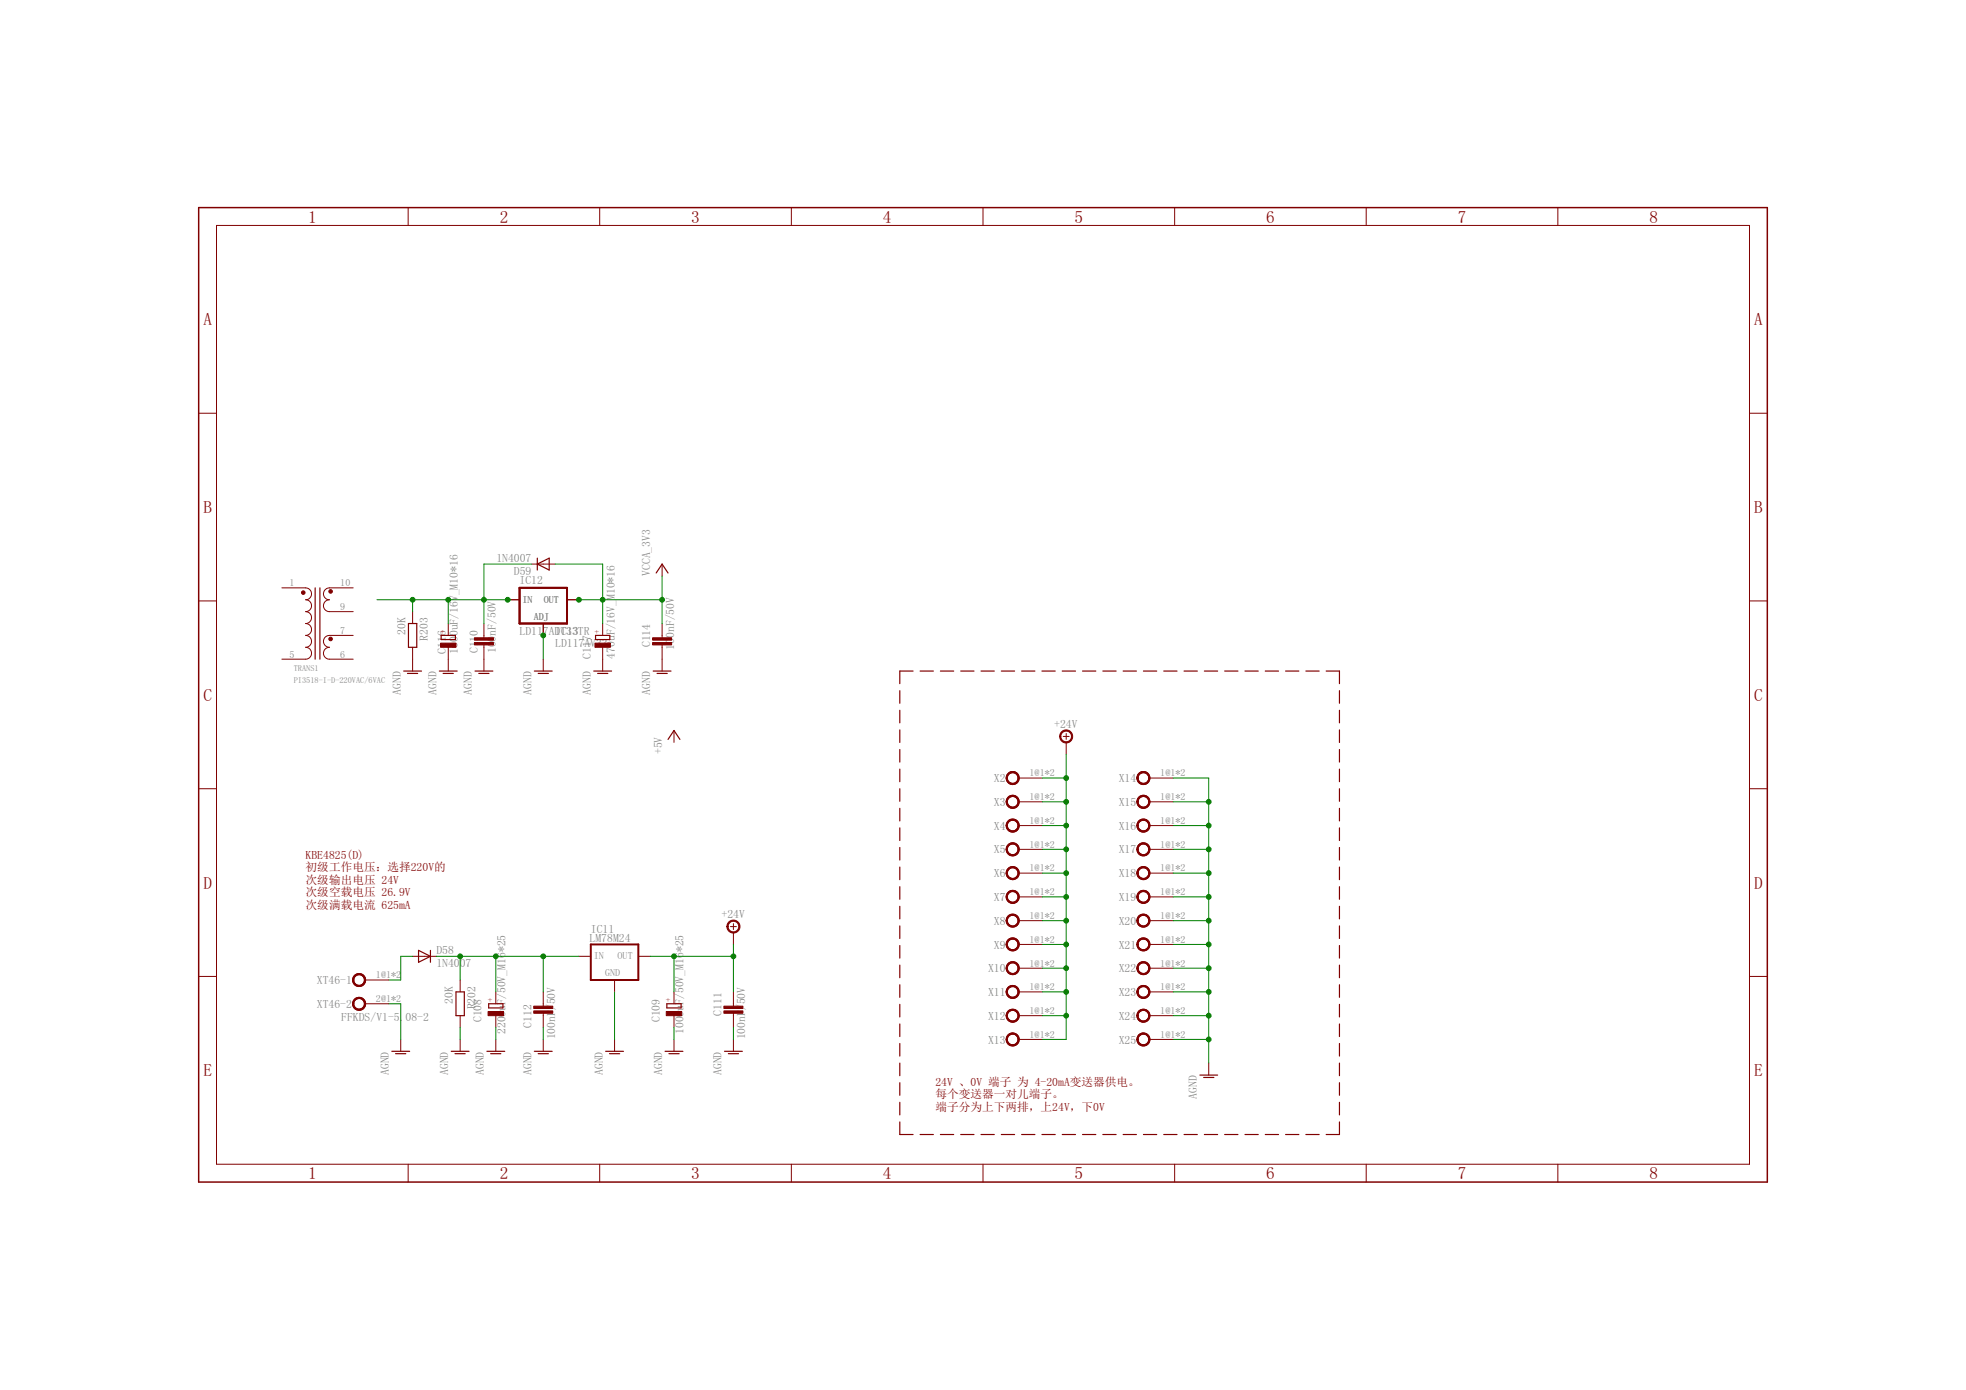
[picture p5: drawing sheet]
<svg xmlns="http://www.w3.org/2000/svg" width="420mm" height="297mm" viewBox="0 0 420 297" stroke-linecap="round" stroke-linejoin="round" font-family="sans-serif">
<g fill="none" stroke="#800000" stroke-width=".25">
<path d="M114.8 119.3v2.5M67.4 125.6v15.3M68.4 125.6v15.3M87.3 133.2h1.8v5.1h-1.8zM94.3 135.8h3v.9h-3zM114.8 120.5l2.6-1.2v2.5zM127.3 135.8h3v.9h-3zM140.2 122.4l1.3-1.9 1.3 1.9M86.3 143.4h3.8M87.1 143.9h2.2M93.9 143.4h3.8M94.7 143.9h2.2"/>
<path d="M101.5 143.4h3.8M102.3 143.9h2.2M114.2 143.4h3.8M115 143.9h2.2M126.9 143.4h3.8M127.7 143.9h2.2M139.6 143.4h3.8M140.4 143.9h2.2M142.8 158l1.2-1.9 1.3 1.9M192.3 147.6v2.7M192.3 151.8v2.7M192.3 156v2.7"/>
<path d="M195.1 143.4h-2.8v2.7M196.6 143.4h2.9M201 143.4h2.8M205.3 143.4h2.9M209.7 143.4h2.8M214 143.4h2.8M218.3 143.4h2.9M222.7 143.4h2.8M227 143.4h2.8M231.4 143.4h2.8M235.7 143.4h2.8M240 143.4h2.9"/>
<path d="M244.4 143.4h2.8M248.7 143.4h2.8M253 143.4h2.9M257.4 143.4h2.8M261.7 143.4h2.9M266.1 143.4h2.8M270.4 143.4h2.8M274.7 143.4h2.9M279.1 143.4h2.8M283.4 143.4h2.9v2.7M286.3 147.6v2.7M286.3 151.8v2.7"/>
<path d="M286.3 156v2.7M192.3 160.2v2.7M192.3 164.4v2.6M192.3 168.6v2.6M192.3 172.7v2.7M192.3 176.9v2.7M286.3 160.2v2.7M286.3 164.4v2.6M286.3 168.6v2.6M286.3 172.7v2.7M286.3 176.9v2.7M192.3 181.1v2.7"/>
<path d="M192.3 185.3v2.7M192.3 189.5v2.7M192.3 193.7v2.7M192.3 197.9v2.7M286.3 181.1v2.7M286.3 185.3v2.7M286.3 189.5v2.7M286.3 193.7v2.7M286.3 197.9v2.7M89.5 203.1l2.5 1.3-2.5 1.2zM92 203.1v2.5M97.5 212h1.7v5h-1.7z"/>
<path d="M104.4 214.5h3.1v.9h-3.1zM142.5 214.5h3.1v.9h-3.1zM192.3 202.1v2.6M192.3 206.2v2.7M192.3 210.4v2.7M192.3 214.6v2.7M192.3 218.8v2.7M286.3 202.1v2.6M286.3 206.2v2.7M286.3 210.4v2.7M286.3 214.6v2.7M286.3 218.8v2.7"/>
<path d="M83.7 224.7h3.8M84.5 225.2h2.2M96.4 224.7h3.8M97.2 225.2h2.2M104.1 224.7h3.8M104.9 225.2h2.1M114.2 224.7h3.8M115 225.2h2.2M129.4 224.7h3.8M130.3 225.2h2.1M142.1 224.7h3.8M143 225.2h2.1"/>
<path d="M154.8 224.7h3.8M155.7 225.2h2.1M192.3 239.8v2.6h2.8M192.3 223v2.7M192.3 227.2v2.7M192.3 231.4v2.7M192.3 235.6v2.7M256.4 229.7h3.8M257.2 230.3h2.2M286.3 239.8v2.6h-2.9M286.3 223v2.7M286.3 227.2v2.7"/>
<path d="M286.3 231.4v2.7M286.3 235.6v2.7M196.6 242.4h2.9M201 242.4h2.8M205.3 242.4h2.9M209.7 242.4h2.8M214 242.4h2.8M218.3 242.4h2.9M222.7 242.4h2.8M227 242.4h2.8M231.4 242.4h2.8M235.7 242.4h2.8"/>
<path d="M240 242.4h2.9M244.4 242.4h2.8M248.7 242.4h2.8M253 242.4h2.9M257.4 242.4h2.8M261.7 242.4h2.9M266.1 242.4h2.8M270.4 242.4h2.8M274.7 242.4h2.9M279.1 242.4h2.8"/>
</g>
<path d="M42.5 44.4h335.2v208.2h-335.2z" fill="none" stroke="#800000" stroke-width=".32"/>
<g fill="none" stroke="#800000" stroke-width=".21">
<path d="M46.3 48.2h327.6v200.6h-327.6zM87.2 44.4v3.8M128.2 44.4v3.8M169.1 44.4v3.8M210.1 44.4v3.8M251 44.4v3.8M292 44.4v3.8M332.9 44.4v3.8M42.5 88.3h3.8M373.9 88.3h3.8M42.5 128.4h3.8M60.2 125.6h5.1a1.27 1.27 0 0 1 1.3 1.3 1.27 1.27 0 0 1-1.3 1.3 1.27 1.27 0 0 1 1.3 1.2 1.27 1.27 0 0 1-1.3 1.3 1.27 1.27 0 0 1 1.3 1.3 1.27 1.27 0 0 1-1.3 1.2 1.27 1.27 0 0 1 1.3 1.3 1.27 1.27 0 0 1-1.3 1.3 1.27 1.27 0 0 1 1.3 1.3 1.27 1.27 0 0 1-1.3 1.2 1.27 1.27 0 0 1 1.3 1.3 1.27 1.27 0 0 1-1.3 1.3h-5.1"/>
<path d="M75.5 125.6h-5.1a1.27 1.27 0 0 0-1.3 1.3 1.27 1.27 0 0 0 1.3 1.3 1.27 1.27 0 0 0-1.3 1.2 1.27 1.27 0 0 0 1.3 1.3h5.1M75.5 135.8h-5.1a1.27 1.27 0 0 0-1.3 1.3 1.27 1.27 0 0 0 1.3 1.2 1.27 1.27 0 0 0-1.3 1.3 1.27 1.27 0 0 0 1.3 1.3h5.1M88.2 130.7v2.5M88.2 138.3v5.1M95.8 133.2v2.6M95.8 138.3v5.1M103.4 133.2v3.1M103.4 137.8v5.6M108.5 128.2h2.5M113.6 120.5h5M116.1 133.2v2.6M121.2 128.2h2.5"/>
<path d="M128.8 133.2v2.6M128.8 138.3v5.1M141.5 120.5v2.6M141.5 133.2v3.1M141.5 137.8v5.6M373.9 128.4h3.8M116.1 140.9v2.5M144 156.1v2.5M227.2 157.4h1.3M227.9 156.7v1.3M227.9 158.6v2.6M42.5 168.6h3.8"/>
<path d="M217.7 166.3h5.1M217.7 171.3h5.1M217.7 176.4h5.1M245.6 166.3h5.1M245.6 171.3h5.1M245.6 176.4h5.1M373.9 168.6h3.8M156.1 198h1.3M156.7 197.4v1.2M156.7 199.3v2.5M217.7 181.5h5.1M217.7 186.6h5.1"/>
<path d="M217.7 191.7h5.1M217.7 196.7h5.1M245.6 181.5h5.1M245.6 186.6h5.1M245.6 191.7h5.1M245.6 196.7h5.1M42.5 208.7h3.8M78 209.4h5.1M78 214.5h5.1M88.2 204.4h5.1M98.3 209.4v2.6M98.3 217v2.6"/>
<path d="M106 212v2.5M106 217v2.6M116.1 212v3M116.1 216.5v3.1M123.7 204.4h2.6M131.3 209.4v2.6M136.4 204.4h2.6M144 212v2.5M144 217v2.6M156.7 212v3M156.7 216.5v3.1M217.7 201.8h5.1"/>
<path d="M217.7 206.9h5.1M217.7 212h5.1M217.7 217h5.1M245.6 201.8h5.1M245.6 206.9h5.1M245.6 212h5.1M245.6 217h5.1M373.9 208.7h3.8M85.6 222.1v2.6M98.3 222.1v2.6M106 222.1v2.6M116.1 222.1v2.6"/>
<path d="M131.3 222.1v2.6M144 222.1v2.6M156.7 222.1v2.6M217.7 222.1h5.1M245.6 222.1h5.1M258.3 227.2v2.5M87.2 248.8v3.8M128.2 248.8v3.8M169.1 248.8v3.8M210.1 248.8v3.8M251 248.8v3.8M292 248.8v3.8"/>
<path d="M332.9 248.8v3.8"/>
</g>
<g fill="#800000" stroke="#800000" stroke-width=".21">
<path d="M75.7 208.5a1.4 1.4 0 0 1 2.2 .2 1.4 1.4 0 0 1-.8 2.1 1.4 1.4 0 0 1-1.7-1.4h.2a1.14 1.14 0 0 1 1.7-.9 1.14 1.14 0 0 1 .1 1.9 1.14 1.14 0 0 1-1.8-.7v-.3h-.2z" fill-rule="evenodd"/>
<path d="M75.7 208.5a1.4 1.4 0 0 1 2.2 .2 1.4 1.4 0 0 1-.8 2.1 1.4 1.4 0 0 1-1.7-1.4h.2a1.14 1.14 0 0 1 1.7-.9 1.14 1.14 0 0 1 .1 1.9 1.14 1.14 0 0 1-1.8-.7v-.3h-.2z" fill-rule="evenodd"/>
<path d="M75.7 213.6a1.4 1.4 0 0 1 2.2 .2 1.4 1.4 0 0 1-.8 2.1 1.4 1.4 0 0 1-1.7-1.4h.2a1.14 1.14 0 0 1 1.7-.9 1.14 1.14 0 0 1 .1 1.9 1.14 1.14 0 0 1-1.8-.7v-.3h-.2z" fill-rule="evenodd"/>
<path d="M75.7 213.6a1.4 1.4 0 0 1 2.2 .2 1.4 1.4 0 0 1-.8 2.1 1.4 1.4 0 0 1-1.7-1.4h.2a1.14 1.14 0 0 1 1.7-.9 1.14 1.14 0 0 1 .1 1.9 1.14 1.14 0 0 1-1.8-.7v-.3h-.2z" fill-rule="evenodd"/>
<path d="M155.7 197a1.4 1.4 0 0 1 2.2 .3 1.4 1.4 0 0 1-.8 2.1 1.4 1.4 0 0 1-1.8-1.4h.3a1.15 1.15 0 0 1 1.6-1.1 1.15 1.15 0 0 1 .3 1.9 1.15 1.15 0 0 1-1.9-.5v-.3h-.3z" fill-rule="evenodd"/>
<path d="M215.4 165.3a1.39 1.39 0 0 1 2.2 .3 1.39 1.39 0 0 1-.8 2 1.39 1.39 0 0 1-1.8-1.3h.3a1.14 1.14 0 0 1 1.7-1 1.14 1.14 0 0 1 .1 1.9 1.14 1.14 0 0 1-1.8-.7v-.2h-.3z" fill-rule="evenodd"/>
<path d="M215.4 165.3a1.39 1.39 0 0 1 2.2 .3 1.39 1.39 0 0 1-.8 2 1.39 1.39 0 0 1-1.8-1.3h.3a1.14 1.14 0 0 1 1.7-1 1.14 1.14 0 0 1 .1 1.9 1.14 1.14 0 0 1-1.8-.7v-.2h-.3z" fill-rule="evenodd"/>
<path d="M215.4 170.4a1.39 1.39 0 0 1 2.2 .2 1.39 1.39 0 0 1-.8 2.1 1.39 1.39 0 0 1-1.8-1.4h.3a1.14 1.14 0 0 1 1.7-.9 1.14 1.14 0 0 1 .1 1.9 1.14 1.14 0 0 1-1.8-.7v-.3h-.3z" fill-rule="evenodd"/>
<path d="M215.4 170.4a1.39 1.39 0 0 1 2.2 .2 1.39 1.39 0 0 1-.8 2.1 1.39 1.39 0 0 1-1.8-1.4h.3a1.14 1.14 0 0 1 1.7-.9 1.14 1.14 0 0 1 .1 1.9 1.14 1.14 0 0 1-1.8-.7v-.3h-.3z" fill-rule="evenodd"/>
<path d="M215.4 175.5a1.39 1.39 0 0 1 2.2 .2 1.39 1.39 0 0 1-.8 2.1 1.39 1.39 0 0 1-1.8-1.4h.3a1.14 1.14 0 0 1 1.7-.9 1.14 1.14 0 0 1 .1 1.9 1.14 1.14 0 0 1-1.8-.7v-.3h-.3z" fill-rule="evenodd"/>
<path d="M215.4 175.5a1.39 1.39 0 0 1 2.2 .2 1.39 1.39 0 0 1-.8 2.1 1.39 1.39 0 0 1-1.8-1.4h.3a1.14 1.14 0 0 1 1.7-.9 1.14 1.14 0 0 1 .1 1.9 1.14 1.14 0 0 1-1.8-.7v-.3h-.3z" fill-rule="evenodd"/>
<path d="M215.4 180.6a1.39 1.39 0 0 1 2.2 .2 1.39 1.39 0 0 1-.8 2 1.39 1.39 0 0 1-1.8-1.3h.3a1.14 1.14 0 0 1 1.7-1 1.14 1.14 0 0 1 .1 2 1.14 1.14 0 0 1-1.8-.7v-.3h-.3z" fill-rule="evenodd"/>
<path d="M215.4 180.6a1.39 1.39 0 0 1 2.2 .2 1.39 1.39 0 0 1-.8 2 1.39 1.39 0 0 1-1.8-1.3h.3a1.14 1.14 0 0 1 1.7-1 1.14 1.14 0 0 1 .1 2 1.14 1.14 0 0 1-1.8-.7v-.3h-.3z" fill-rule="evenodd"/>
<path d="M215.4 185.6a1.39 1.39 0 0 1 2.2 .3 1.39 1.39 0 0 1-.8 2 1.39 1.39 0 0 1-1.8-1.3h.3a1.14 1.14 0 0 1 1.7-1 1.14 1.14 0 0 1 .1 2 1.14 1.14 0 0 1-1.8-.7v-.3h-.3z" fill-rule="evenodd"/>
<path d="M215.4 185.6a1.39 1.39 0 0 1 2.2 .3 1.39 1.39 0 0 1-.8 2 1.39 1.39 0 0 1-1.8-1.3h.3a1.14 1.14 0 0 1 1.7-1 1.14 1.14 0 0 1 .1 2 1.14 1.14 0 0 1-1.8-.7v-.3h-.3z" fill-rule="evenodd"/>
<path d="M215.4 190.7a1.39 1.39 0 0 1 2.2 .3 1.39 1.39 0 0 1-.8 2 1.39 1.39 0 0 1-1.8-1.3h.3a1.14 1.14 0 0 1 1.7-1 1.14 1.14 0 0 1 .1 1.9 1.14 1.14 0 0 1-1.8-.7v-.2h-.3z" fill-rule="evenodd"/>
<path d="M215.4 190.7a1.39 1.39 0 0 1 2.2 .3 1.39 1.39 0 0 1-.8 2 1.39 1.39 0 0 1-1.8-1.3h.3a1.14 1.14 0 0 1 1.7-1 1.14 1.14 0 0 1 .1 1.9 1.14 1.14 0 0 1-1.8-.7v-.2h-.3z" fill-rule="evenodd"/>
<path d="M215.4 195.8a1.4 1.4 0 0 1 2.2 .2 1.4 1.4 0 0 1-.8 2.1 1.4 1.4 0 0 1-1.8-1.4h.3a1.14 1.14 0 0 1 1.7-.9 1.14 1.14 0 0 1 .1 1.9 1.14 1.14 0 0 1-1.8-.7v-.3h-.3z" fill-rule="evenodd"/>
<path d="M215.4 195.8a1.4 1.4 0 0 1 2.2 .2 1.4 1.4 0 0 1-.8 2.1 1.4 1.4 0 0 1-1.8-1.4h.3a1.14 1.14 0 0 1 1.7-.9 1.14 1.14 0 0 1 .1 1.9 1.14 1.14 0 0 1-1.8-.7v-.3h-.3z" fill-rule="evenodd"/>
<path d="M215.4 200.9a1.4 1.4 0 0 1 2.2 .2 1.4 1.4 0 0 1-.8 2 1.4 1.4 0 0 1-1.8-1.3h.3a1.14 1.14 0 0 1 1.7-.9 1.14 1.14 0 0 1 .1 1.9 1.14 1.14 0 0 1-1.8-.7v-.3h-.3z" fill-rule="evenodd"/>
<path d="M215.4 200.9a1.4 1.4 0 0 1 2.2 .2 1.4 1.4 0 0 1-.8 2 1.4 1.4 0 0 1-1.8-1.3h.3a1.14 1.14 0 0 1 1.7-.9 1.14 1.14 0 0 1 .1 1.9 1.14 1.14 0 0 1-1.8-.7v-.3h-.3z" fill-rule="evenodd"/>
<path d="M215.4 205.9a1.4 1.4 0 0 1 2.2 .3 1.4 1.4 0 0 1-.8 2 1.4 1.4 0 0 1-1.8-1.3h.3a1.14 1.14 0 0 1 1.7-1 1.14 1.14 0 0 1 .1 2 1.14 1.14 0 0 1-1.8-.7v-.3h-.3z" fill-rule="evenodd"/>
<path d="M215.4 205.9a1.4 1.4 0 0 1 2.2 .3 1.4 1.4 0 0 1-.8 2 1.4 1.4 0 0 1-1.8-1.3h.3a1.14 1.14 0 0 1 1.7-1 1.14 1.14 0 0 1 .1 2 1.14 1.14 0 0 1-1.8-.7v-.3h-.3z" fill-rule="evenodd"/>
<path d="M215.4 211a1.4 1.4 0 0 1 2.2 .2 1.4 1.4 0 0 1-.8 2.1 1.4 1.4 0 0 1-1.8-1.3h.3a1.14 1.14 0 0 1 1.7-1 1.14 1.14 0 0 1 .1 1.9 1.14 1.14 0 0 1-1.8-.6v-.3h-.3z" fill-rule="evenodd"/>
<path d="M215.4 211a1.4 1.4 0 0 1 2.2 .2 1.4 1.4 0 0 1-.8 2.1 1.4 1.4 0 0 1-1.8-1.3h.3a1.14 1.14 0 0 1 1.7-1 1.14 1.14 0 0 1 .1 1.9 1.14 1.14 0 0 1-1.8-.6v-.3h-.3z" fill-rule="evenodd"/>
<path d="M215.4 216.1a1.4 1.4 0 0 1 2.2 .2 1.4 1.4 0 0 1-.8 2.1 1.4 1.4 0 0 1-1.8-1.4h.3a1.14 1.14 0 0 1 1.7-.9 1.14 1.14 0 0 1 .1 1.9 1.14 1.14 0 0 1-1.8-.7v-.3h-.3z" fill-rule="evenodd"/>
<path d="M215.4 216.1a1.4 1.4 0 0 1 2.2 .2 1.4 1.4 0 0 1-.8 2.1 1.4 1.4 0 0 1-1.8-1.4h.3a1.14 1.14 0 0 1 1.7-.9 1.14 1.14 0 0 1 .1 1.9 1.14 1.14 0 0 1-1.8-.7v-.3h-.3z" fill-rule="evenodd"/>
<path d="M215.4 221.2a1.4 1.4 0 0 1 2.2 .2 1.4 1.4 0 0 1-.8 2.1 1.4 1.4 0 0 1-1.8-1.4h.3a1.14 1.14 0 0 1 1.7-.9 1.14 1.14 0 0 1 .1 1.9 1.14 1.14 0 0 1-1.8-.7v-.3h-.3z" fill-rule="evenodd"/>
<path d="M215.4 221.2a1.4 1.4 0 0 1 2.2 .2 1.4 1.4 0 0 1-.8 2.1 1.4 1.4 0 0 1-1.8-1.4h.3a1.14 1.14 0 0 1 1.7-.9 1.14 1.14 0 0 1 .1 1.9 1.14 1.14 0 0 1-1.8-.7v-.3h-.3z" fill-rule="evenodd"/>
<path d="M243.3 165.3a1.4 1.4 0 0 1 2.2 .2 1.4 1.4 0 0 1-.7 2.1 1.4 1.4 0 0 1-1.8-1.3h.2a1.14 1.14 0 0 1 1.7-1 1.14 1.14 0 0 1 .1 1.9 1.14 1.14 0 0 1-1.8-.7v-.2h-.2z" fill-rule="evenodd"/>
<path d="M243.3 165.3a1.4 1.4 0 0 1 2.2 .2 1.4 1.4 0 0 1-.7 2.1 1.4 1.4 0 0 1-1.8-1.3h.2a1.14 1.14 0 0 1 1.7-1 1.14 1.14 0 0 1 .1 1.9 1.14 1.14 0 0 1-1.8-.7v-.2h-.2z" fill-rule="evenodd"/>
<path d="M243.3 170.4a1.4 1.4 0 0 1 2.2 .2 1.4 1.4 0 0 1-.7 2.1 1.4 1.4 0 0 1-1.8-1.4h.2a1.14 1.14 0 0 1 1.7-.9 1.14 1.14 0 0 1 .1 1.9 1.14 1.14 0 0 1-1.8-.7v-.3h-.2z" fill-rule="evenodd"/>
<path d="M243.3 170.4a1.4 1.4 0 0 1 2.2 .2 1.4 1.4 0 0 1-.7 2.1 1.4 1.4 0 0 1-1.8-1.4h.2a1.14 1.14 0 0 1 1.7-.9 1.14 1.14 0 0 1 .1 1.9 1.14 1.14 0 0 1-1.8-.7v-.3h-.2z" fill-rule="evenodd"/>
<path d="M243.3 175.5a1.4 1.4 0 0 1 2.2 .2 1.4 1.4 0 0 1-.7 2 1.4 1.4 0 0 1-1.8-1.3h.2a1.14 1.14 0 0 1 1.7-.9 1.14 1.14 0 0 1 .1 1.9 1.14 1.14 0 0 1-1.8-.7v-.3h-.2z" fill-rule="evenodd"/>
<path d="M243.3 175.5a1.4 1.4 0 0 1 2.2 .2 1.4 1.4 0 0 1-.7 2 1.4 1.4 0 0 1-1.8-1.3h.2a1.14 1.14 0 0 1 1.7-.9 1.14 1.14 0 0 1 .1 1.9 1.14 1.14 0 0 1-1.8-.7v-.3h-.2z" fill-rule="evenodd"/>
<path d="M243.3 180.6a1.4 1.4 0 0 1 2.2 .1 1.4 1.4 0 0 1-.7 2.1 1.4 1.4 0 0 1-1.8-1.3h.2a1.14 1.14 0 0 1 1.7-1 1.14 1.14 0 0 1 .1 2 1.14 1.14 0 0 1-1.8-.7v-.3h-.2z" fill-rule="evenodd"/>
<path d="M243.3 180.6a1.4 1.4 0 0 1 2.2 .1 1.4 1.4 0 0 1-.7 2.1 1.4 1.4 0 0 1-1.8-1.3h.2a1.14 1.14 0 0 1 1.7-1 1.14 1.14 0 0 1 .1 2 1.14 1.14 0 0 1-1.8-.7v-.3h-.2z" fill-rule="evenodd"/>
<path d="M243.3 185.6a1.4 1.4 0 0 1 2.2 .2 1.4 1.4 0 0 1-.7 2.1 1.4 1.4 0 0 1-1.8-1.3h.2a1.14 1.14 0 0 1 1.7-1 1.14 1.14 0 0 1 .1 2 1.14 1.14 0 0 1-1.8-.7v-.3h-.2z" fill-rule="evenodd"/>
<path d="M243.3 185.6a1.4 1.4 0 0 1 2.2 .2 1.4 1.4 0 0 1-.7 2.1 1.4 1.4 0 0 1-1.8-1.3h.2a1.14 1.14 0 0 1 1.7-1 1.14 1.14 0 0 1 .1 2 1.14 1.14 0 0 1-1.8-.7v-.3h-.2z" fill-rule="evenodd"/>
<path d="M243.3 190.7a1.4 1.4 0 0 1 2.2 .2 1.4 1.4 0 0 1-.7 2.1 1.4 1.4 0 0 1-1.8-1.3h.2a1.14 1.14 0 0 1 1.7-1 1.14 1.14 0 0 1 .1 1.9 1.14 1.14 0 0 1-1.8-.7v-.2h-.2z" fill-rule="evenodd"/>
<path d="M243.3 190.7a1.4 1.4 0 0 1 2.2 .2 1.4 1.4 0 0 1-.7 2.1 1.4 1.4 0 0 1-1.8-1.3h.2a1.14 1.14 0 0 1 1.7-1 1.14 1.14 0 0 1 .1 1.9 1.14 1.14 0 0 1-1.8-.7v-.2h-.2z" fill-rule="evenodd"/>
<path d="M243.3 195.8a1.4 1.4 0 0 1 2.3 .2 1.4 1.4 0 0 1-.8 2 1.4 1.4 0 0 1-1.8-1.3h.2a1.14 1.14 0 0 1 1.7-.9 1.14 1.14 0 0 1 .1 1.9 1.14 1.14 0 0 1-1.8-.7v-.3h-.2z" fill-rule="evenodd"/>
<path d="M243.3 195.8a1.4 1.4 0 0 1 2.3 .2 1.4 1.4 0 0 1-.8 2 1.4 1.4 0 0 1-1.8-1.3h.2a1.14 1.14 0 0 1 1.7-.9 1.14 1.14 0 0 1 .1 1.9 1.14 1.14 0 0 1-1.8-.7v-.3h-.2z" fill-rule="evenodd"/>
<path d="M243.3 200.9a1.4 1.4 0 0 1 2.3 .1 1.4 1.4 0 0 1-.8 2.1 1.4 1.4 0 0 1-1.8-1.3h.2a1.14 1.14 0 0 1 1.7-.9 1.14 1.14 0 0 1 .1 1.9 1.14 1.14 0 0 1-1.8-.7v-.3h-.2z" fill-rule="evenodd"/>
<path d="M243.3 200.9a1.4 1.4 0 0 1 2.3 .1 1.4 1.4 0 0 1-.8 2.1 1.4 1.4 0 0 1-1.8-1.3h.2a1.14 1.14 0 0 1 1.7-.9 1.14 1.14 0 0 1 .1 1.9 1.14 1.14 0 0 1-1.8-.7v-.3h-.2z" fill-rule="evenodd"/>
<path d="M243.3 205.9a1.4 1.4 0 0 1 2.3 .2 1.4 1.4 0 0 1-.8 2.1 1.4 1.4 0 0 1-1.8-1.3h.2a1.14 1.14 0 0 1 1.7-1 1.14 1.14 0 0 1 .1 2 1.14 1.14 0 0 1-1.8-.7v-.3h-.2z" fill-rule="evenodd"/>
<path d="M243.3 205.9a1.4 1.4 0 0 1 2.3 .2 1.4 1.4 0 0 1-.8 2.1 1.4 1.4 0 0 1-1.8-1.3h.2a1.14 1.14 0 0 1 1.7-1 1.14 1.14 0 0 1 .1 2 1.14 1.14 0 0 1-1.8-.7v-.3h-.2z" fill-rule="evenodd"/>
<path d="M243.3 211a1.4 1.4 0 0 1 2.3 .2 1.4 1.4 0 0 1-.8 2.1 1.4 1.4 0 0 1-1.8-1.3h.2a1.14 1.14 0 0 1 1.7-1 1.14 1.14 0 0 1 .1 1.9 1.14 1.14 0 0 1-1.8-.6v-.3h-.2z" fill-rule="evenodd"/>
<path d="M243.3 211a1.4 1.4 0 0 1 2.3 .2 1.4 1.4 0 0 1-.8 2.1 1.4 1.4 0 0 1-1.8-1.3h.2a1.14 1.14 0 0 1 1.7-1 1.14 1.14 0 0 1 .1 1.9 1.14 1.14 0 0 1-1.8-.6v-.3h-.2z" fill-rule="evenodd"/>
<path d="M243.3 216.1a1.4 1.4 0 0 1 2.3 .2 1.4 1.4 0 0 1-.8 2.1 1.4 1.4 0 0 1-1.8-1.4h.2a1.14 1.14 0 0 1 1.7-.9 1.14 1.14 0 0 1 .1 1.9 1.14 1.14 0 0 1-1.8-.7v-.3h-.2z" fill-rule="evenodd"/>
<path d="M243.3 216.1a1.4 1.4 0 0 1 2.3 .2 1.4 1.4 0 0 1-.8 2.1 1.4 1.4 0 0 1-1.8-1.4h.2a1.14 1.14 0 0 1 1.7-.9 1.14 1.14 0 0 1 .1 1.9 1.14 1.14 0 0 1-1.8-.7v-.3h-.2z" fill-rule="evenodd"/>
<path d="M243.3 221.2a1.4 1.4 0 0 1 2.3 .2 1.4 1.4 0 0 1-.8 2 1.4 1.4 0 0 1-1.8-1.3h.2a1.14 1.14 0 0 1 1.7-.9 1.14 1.14 0 0 1 .1 1.9 1.14 1.14 0 0 1-1.8-.7v-.3h-.2z" fill-rule="evenodd"/>
<path d="M243.3 221.2a1.4 1.4 0 0 1 2.3 .2 1.4 1.4 0 0 1-.8 2 1.4 1.4 0 0 1-1.8-1.3h.2a1.14 1.14 0 0 1 1.7-.9 1.14 1.14 0 0 1 .1 1.9 1.14 1.14 0 0 1-1.8-.7v-.3h-.2z" fill-rule="evenodd"/>
<path d="M226.8 156.4a1.39 1.39 0 0 1 2.2 .3 1.39 1.39 0 0 1-.8 2 1.39 1.39 0 0 1-1.7-1.3h.2a1.14 1.14 0 0 1 1.7-1 1.14 1.14 0 0 1 .1 1.9 1.14 1.14 0 0 1-1.8-.7v-.2h-.2z" fill-rule="evenodd"/>
<circle cx="64.8" cy="126.6" r=".38"/>
<circle cx="70.7" cy="126.4" r=".38"/>
<circle cx="70.7" cy="136.5" r=".38"/>
</g>
<g fill="#800000" stroke="#800000" stroke-width=".21">
<path d="M104.3 216.2h3.3v.8h-3.3z"/>
<path d="M142.4 216.2h3.3v.8h-3.3z"/>
<path d="M101.4 137.3h4.1v.5h-4.1z"/>
<path d="M101.4 136.3h4.1v.5h-4.1z"/>
<path d="M154.7 216h4.1v.5h-4.1z"/>
<path d="M154.7 215h4.1v.5h-4.1z"/>
<path d="M114.1 216h4v.5h-4z"/>
<path d="M114.1 215h4v.5h-4z"/>
<path d="M139.5 137.3h4v.5h-4z"/>
<path d="M139.5 136.3h4v.5h-4z"/>
<path d="M94.1 137.4h3.4v.9h-3.4z"/>
<path d="M127.1 137.4h3.4v.9h-3.4z"/>
</g>
<path d="M111 125.6h10.2v7.6h-10.2zM126.3 201.8h10.1v7.6h-10.1z" fill="none" stroke="#800000" stroke-width=".42"/>
<g fill="none" stroke="#008000" stroke-width=".21">
<path d="M80.6 128.2h27.9M88.2 128.2v2.5M95.8 128.2v5M113.6 120.5h-10.2v12.7M116.1 135.8v5.1M118.6 120.5h10.2v12.7M123.7 128.2h17.8M141.5 123.1v10.1M222.8 166.3h5.1M222.8 176.4h5.1M222.8 171.3h5.1M227.9 161.2v60.9h-5.1"/>
<path d="M250.7 166.3h7.6v60.9M250.7 176.4h7.6M250.7 171.3h7.6M222.8 196.7h5.1M222.8 191.7h5.1M222.8 186.6h5.1M222.8 181.5h5.1M250.7 196.7h7.6M250.7 191.7h7.6M250.7 186.6h7.6M250.7 181.5h7.6M83.1 214.5h2.5v7.6"/>
<path d="M88.2 204.4h-2.6v5h-2.5M93.3 204.4h30.4M98.3 204.4v5M98.3 219.6v2.5M106 204.4v7.6M106 219.6v2.5M116.1 204.4v7.6M116.1 219.6v2.5M131.3 212v10.1M139 204.4h17.7M144 204.4v7.6M144 219.6v2.5"/>
<path d="M156.7 201.8v10.2M156.7 219.6v2.5M222.8 217h5.1M222.8 212h5.1M222.8 206.9h5.1M222.8 201.8h5.1M250.7 217h7.6M250.7 212h7.6M250.7 206.9h7.6M250.7 201.8h7.6M250.7 222.1h7.6"/>
</g>
<g fill="#008000" stroke="#008000" stroke-width=".21">
<circle cx="258.3" cy="222.1" r=".51"/>
<circle cx="258.3" cy="217" r=".51"/>
<circle cx="258.3" cy="212" r=".51"/>
<circle cx="258.3" cy="206.9" r=".51"/>
<circle cx="258.3" cy="201.8" r=".51"/>
<circle cx="258.3" cy="196.7" r=".51"/>
<circle cx="258.3" cy="191.7" r=".51"/>
<circle cx="258.3" cy="186.6" r=".51"/>
<circle cx="258.3" cy="181.5" r=".51"/>
<circle cx="258.3" cy="176.4" r=".51"/>
<circle cx="258.3" cy="171.3" r=".51"/>
<circle cx="116.1" cy="135.8" r=".51"/>
<circle cx="106" cy="204.4" r=".51"/>
<circle cx="116.1" cy="204.4" r=".51"/>
<circle cx="98.3" cy="204.4" r=".51"/>
<circle cx="144" cy="204.4" r=".51"/>
<circle cx="156.7" cy="204.4" r=".51"/>
<circle cx="227.9" cy="217" r=".51"/>
<circle cx="227.9" cy="212" r=".51"/>
<circle cx="227.9" cy="206.9" r=".51"/>
<circle cx="227.9" cy="201.8" r=".51"/>
<circle cx="227.9" cy="196.7" r=".51"/>
<circle cx="227.9" cy="191.7" r=".51"/>
<circle cx="227.9" cy="186.6" r=".51"/>
<circle cx="227.9" cy="181.5" r=".51"/>
<circle cx="227.9" cy="176.4" r=".51"/>
<circle cx="227.9" cy="171.3" r=".51"/>
<circle cx="227.9" cy="166.3" r=".51"/>
<circle cx="141.5" cy="128.2" r=".51"/>
<circle cx="128.8" cy="128.2" r=".51"/>
<circle cx="123.7" cy="128.2" r=".51"/>
<circle cx="103.4" cy="128.2" r=".51"/>
<circle cx="95.8" cy="128.2" r=".51"/>
<circle cx="88.2" cy="128.2" r=".51"/>
<circle cx="108.5" cy="128.2" r=".51"/>
</g>
<g font-size="3.7" fill="#800000">
<text x="65.8" y="47.6">1</text>
<text x="106.8" y="47.6">2</text>
<text x="147.7" y="47.6">3</text>
<text x="188.7" y="47.6">4</text>
<text x="229.6" y="47.6">5</text>
<text x="270.6" y="47.6">6</text>
<text x="311.5" y="47.6">7</text>
<text x="352.5" y="47.6">8</text>
<text x="43.5" y="69.5">A</text>
<text x="374.9" y="69.5">A</text>
<text x="43.5" y="109.7">B</text>
<text x="374.9" y="109.7">B</text>
<text x="43.5" y="149.8">C</text>
<text x="374.9" y="149.8">C</text>
<text x="43.5" y="189.9">D</text>
<text x="374.9" y="189.9">D</text>
<text x="43.5" y="230">E</text>
<text x="374.9" y="230">E</text>
<text x="65.8" y="252">1</text>
<text x="106.8" y="252">2</text>
<text x="147.7" y="252">3</text>
<text x="188.7" y="252">4</text>
<text x="229.6" y="252">5</text>
<text x="270.6" y="252">6</text>
<text x="311.5" y="252">7</text>
<text x="352.5" y="252">8</text>
</g>
<g font-size="2.5" fill="#808080">
<text x="106.1" y="120">1N4007</text>
<text x="109.8" y="122.8">D59</text>
<text x="111" y="124.9">IC12</text>
<text x="139" y="123.1" transform="rotate(-90 139 123.1)">VCCA_3V3</text>
<text x="86.7" y="135.7" transform="rotate(-90 86.7 135.7)">20K</text>
<text x="91.4" y="137" transform="rotate(-90 91.4 137)">R203</text>
<text x="95.3" y="137.2" transform="rotate(-90 95.3 137.2)">1</text>
<text x="95.3" y="136" transform="rotate(-90 95.3 136)">6</text>
<text x="102.1" y="137.1" transform="rotate(-90 102.1 137.1)">1</text>
<text x="102.1" y="135.9" transform="rotate(-90 102.1 135.9)">0</text>
<text x="111" y="135.8">LD117ADITC3133TR</text>
<text x="95.3" y="139.7" transform="rotate(-90 95.3 139.7)">C1</text>
<text x="97.8" y="139.7" transform="rotate(-90 97.8 139.7)">1000uF/16V_M10*16</text>
<text x="102.1" y="139.6" transform="rotate(-90 102.1 139.6)">C1</text>
<text x="106" y="139.6" transform="rotate(-90 106 139.6)">100nF/50V</text>
<text x="118.6" y="138.3">LD117AV33</text>
<text x="126.3" y="140.7" transform="rotate(-90 126.3 140.7)">C117</text>
<text x="131.4" y="140.7" transform="rotate(-90 131.4 140.7)">470uF/16V_M10*16</text>
<text x="139" y="138.3" transform="rotate(-90 139 138.3)">C114</text>
<text x="144" y="138.8" transform="rotate(-90 144 138.8)">100nF/50V</text>
<text x="85.6" y="148.5" transform="rotate(-90 85.6 148.5)">AGND</text>
<text x="93.3" y="148.5" transform="rotate(-90 93.3 148.5)">AGND</text>
<text x="100.9" y="148.5" transform="rotate(-90 100.9 148.5)">AGND</text>
<text x="113.6" y="148.5" transform="rotate(-90 113.6 148.5)">AGND</text>
<text x="126.3" y="148.5" transform="rotate(-90 126.3 148.5)">AGND</text>
<text x="139" y="148.5" transform="rotate(-90 139 148.5)">AGND</text>
<text x="225.3" y="155.5">+24V</text>
<text x="141.5" y="161.2" transform="rotate(-90 141.5 161.2)">+5V</text>
<text x="212.4" y="167.2">X2</text>
<text x="239.1" y="167.2">X14</text>
<text x="212.4" y="172.2">X3</text>
<text x="239.1" y="172.2">X15</text>
<text x="212.4" y="177.3">X4</text>
<text x="239.1" y="177.3">X16</text>
<text x="212.4" y="182.4">X5</text>
<text x="239.1" y="182.4">X17</text>
<text x="212.4" y="187.5">X6</text>
<text x="239.1" y="187.5">X18</text>
<text x="154.2" y="196.1">+24V</text>
<text x="212.4" y="192.5">X7</text>
<text x="212.4" y="197.6">X8</text>
<text x="239.1" y="192.5">X19</text>
<text x="239.1" y="197.6">X20</text>
<text x="93.3" y="203.9">D58</text>
<text x="126" y="201.3">LM78M24</text>
<text x="126.3" y="199.3">IC11</text>
<text x="212.4" y="202.7">X9</text>
<text x="239.1" y="202.7">X21</text>
<text x="93.3" y="206.7">1N4007</text>
<text x="211.2" y="207.8">X10</text>
<text x="239.1" y="207.8">X22</text>
<text x="67.7" y="210.3">XT46-1</text>
<text x="67.7" y="215.4">XT46-2</text>
<text x="96.8" y="214.4" transform="rotate(-90 96.8 214.4)">20K</text>
<text x="101.6" y="215.7" transform="rotate(-90 101.6 215.7)">R202</text>
<text x="211.2" y="212.9">X11</text>
<text x="239.1" y="212.9">X23</text>
<text x="72.9" y="218.2">FFKDS/V1-5.08-2</text>
<text x="102.9" y="218.4" transform="rotate(-90 102.9 218.4)">C108</text>
<text x="108" y="221" transform="rotate(-90 108 221)">2200uF/50V_M16*25</text>
<text x="113.6" y="219.6" transform="rotate(-90 113.6 219.6)">C112</text>
<text x="141" y="218.4" transform="rotate(-90 141 218.4)">C109</text>
<text x="146.1" y="221" transform="rotate(-90 146.1 221)">1000uF/50V_M16*25</text>
<text x="154.2" y="217.1" transform="rotate(-90 154.2 217.1)">C111</text>
<text x="211.2" y="217.9">X12</text>
<text x="239.1" y="217.9">X24</text>
<text x="118.6" y="222.1" transform="rotate(-90 118.6 222.1)">100nF/50V</text>
<text x="159.3" y="222.1" transform="rotate(-90 159.3 222.1)">100nF/50V</text>
<text x="211.2" y="223">X13</text>
<text x="239.1" y="223">X25</text>
<text x="83.1" y="229.7" transform="rotate(-90 83.1 229.7)">AGND</text>
<text x="95.8" y="229.7" transform="rotate(-90 95.8 229.7)">AGND</text>
<text x="103.4" y="229.7" transform="rotate(-90 103.4 229.7)">AGND</text>
<text x="113.6" y="229.7" transform="rotate(-90 113.6 229.7)">AGND</text>
<text x="128.8" y="229.7" transform="rotate(-90 128.8 229.7)">AGND</text>
<text x="141.5" y="229.7" transform="rotate(-90 141.5 229.7)">AGND</text>
<text x="154.2" y="229.7" transform="rotate(-90 154.2 229.7)">AGND</text>
<text x="255.8" y="234.8" transform="rotate(-90 255.8 234.8)">AGND</text>
</g>
<g font-size="2.5" fill="#800000">
<text x="65.3" y="183.5">KBE4825(D)</text>
<text x="65.3" y="186.2">初级工作电压：选择220V的</text>
<text x="65.3" y="188.9">次级输出电压 24V</text>
<text x="65.3" y="191.5">次级空载电压 26.9V</text>
<text x="65.3" y="194.2">次级满载电流 625mA</text>
<text x="199.9" y="232">24V 、0V 端子 为 4-20mA变送器供电。</text>
<text x="199.9" y="234.7">每个变送器一对儿端子。</text>
<text x="199.9" y="237.4">端子分为上下两排，上24V，下0V</text>
</g>
<g font-size="2.1" fill="#808080">
<text x="61.9" y="125.3">1</text>
<text x="72.7" y="125.3">10</text>
<text x="72.7" y="130.4">9</text>
<text x="111.7" y="128.8">IN</text>
<text x="116.2" y="128.8">OUT</text>
<text x="72.7" y="135.4">7</text>
<text x="114.1" y="132.5">ADJ</text>
<text x="61.9" y="140.5">5</text>
<text x="72.7" y="140.5">6</text>
<text x="220" y="165.9">1@1*2</text>
<text x="248" y="165.9">1@1*2</text>
<text x="220" y="171">1@1*2</text>
<text x="248" y="171">1@1*2</text>
<text x="220" y="176.1">1@1*2</text>
<text x="248" y="176.1">1@1*2</text>
<text x="220" y="181.1">1@1*2</text>
<text x="248" y="181.1">1@1*2</text>
<text x="220" y="186.2">1@1*2</text>
<text x="220" y="191.3">1@1*2</text>
<text x="248" y="186.2">1@1*2</text>
<text x="248" y="191.3">1@1*2</text>
<text x="220" y="196.4">1@1*2</text>
<text x="248" y="196.4">1@1*2</text>
<text x="220" y="201.5">1@1*2</text>
<text x="248" y="201.5">1@1*2</text>
<text x="80.4" y="209.1">1@1*2</text>
<text x="126.9" y="205">IN</text>
<text x="129.3" y="208.7">GND</text>
<text x="132" y="205">OUT</text>
<text x="220" y="206.5">1@1*2</text>
<text x="248" y="206.5">1@1*2</text>
<text x="80.4" y="214.2">2@1*2</text>
<text x="220" y="211.6">1@1*2</text>
<text x="248" y="211.6">1@1*2</text>
<text x="220" y="216.7">1@1*2</text>
<text x="220" y="221.8">1@1*2</text>
<text x="248" y="216.7">1@1*2</text>
<text x="248" y="221.8">1@1*2</text>
</g>
<g font-size="1.8" fill="#800000">
<text x="95.2" y="135.4" transform="rotate(-90 95.2 135.4)">+</text>
<text x="128.2" y="135.4" transform="rotate(-90 128.2 135.4)">+</text>
<text x="105.4" y="214.1" transform="rotate(-90 105.4 214.1)">+</text>
<text x="143.5" y="214.1" transform="rotate(-90 143.5 214.1)">+</text>
</g>
<g font-size="1.8" fill="#808080">
<text x="62.8" y="143.4">TRANS1</text>
<text x="62.8" y="145.9">PI3518-I-D-220VAC/6VAC</text>
</g>
</svg>
